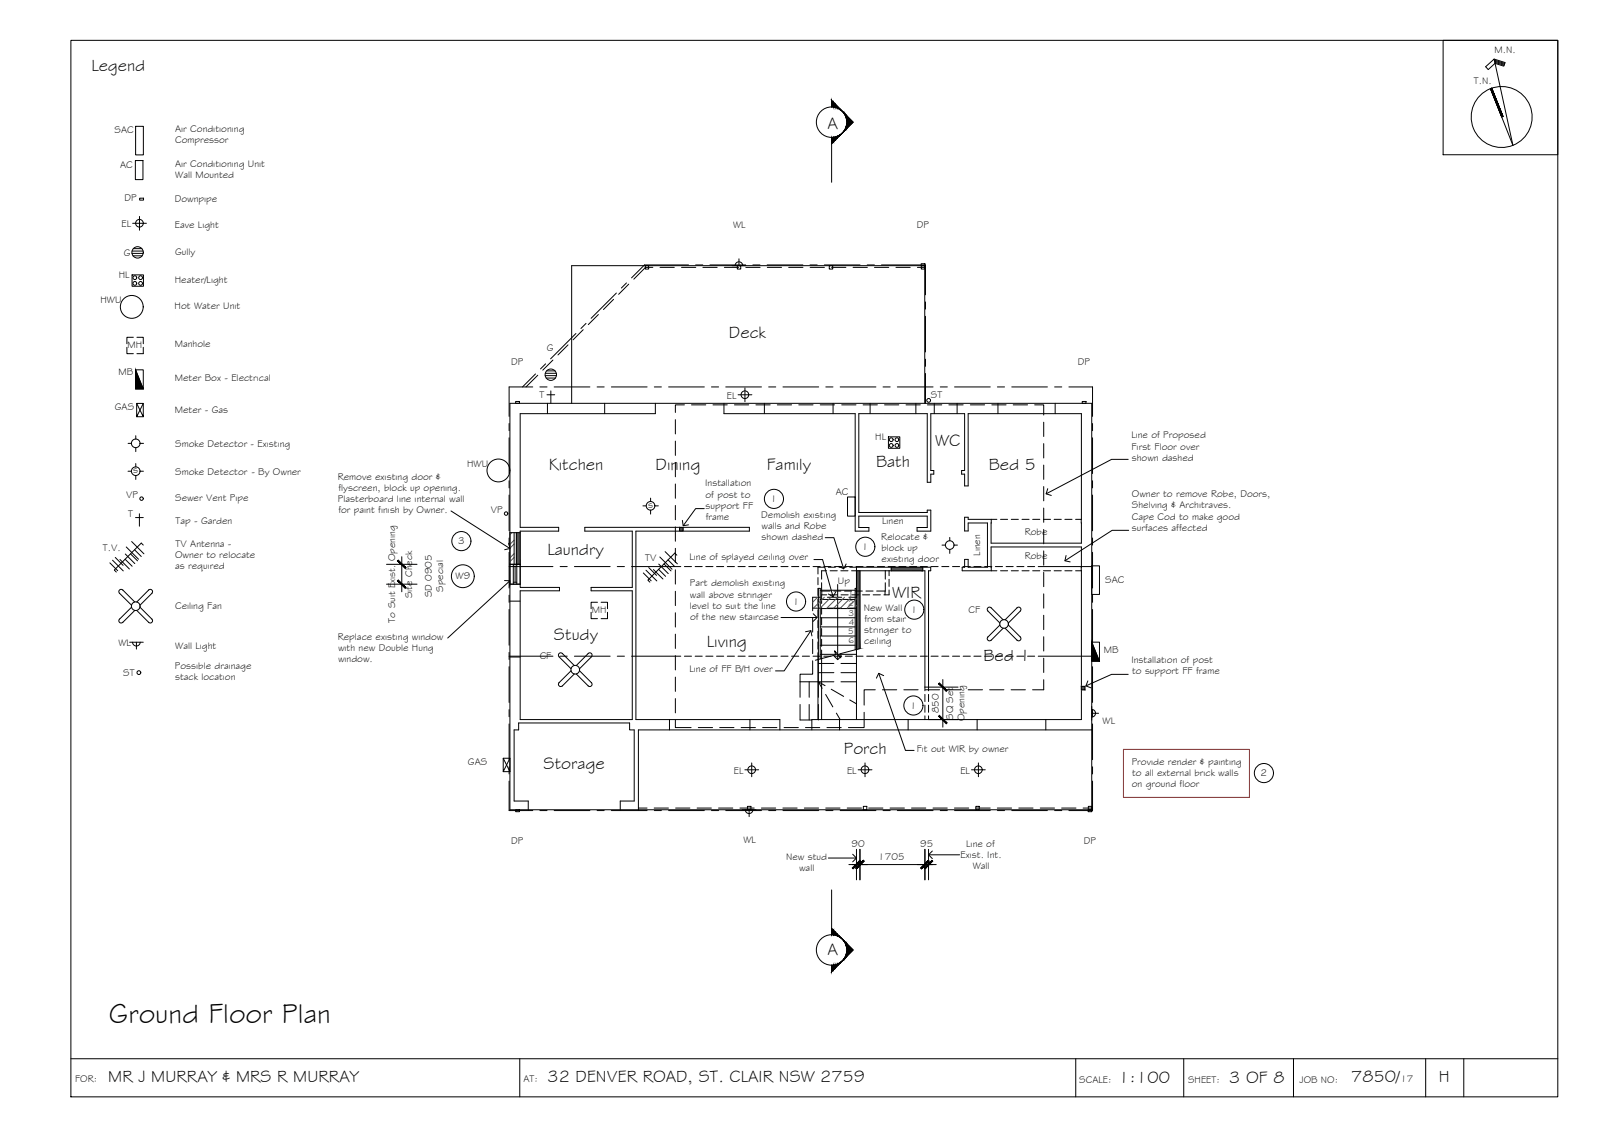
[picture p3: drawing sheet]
<svg xmlns="http://www.w3.org/2000/svg" width="420mm" height="297mm" viewBox="0 0 420 297" stroke-linecap="round" stroke-linejoin="round" font-family="sans-serif">
<!-- layer: BORDER -->
<g fill="none" stroke="#000" stroke-width=".26">
<path d="M18.6 10.6h390v277h-390zM378.5 10.6h30.1v30h-30.1zM391.9 15.5l2.8 .9-.3 .9-2.3-.7-1.8 1.6-.7-.7 2.3-2 4.9 22.6-5.9-14.9M391.9 15.8l2.8 .8M392 16l2.6 .9M392 16.3l2.5 .8M391.3 23.1l2.9 7.5M18.6 277.6h390M136.3 277.6v10M282.1 277.6v10M310.5 277.6v10M339.2 277.6v10"/>
<path d="M373.9 277.6v10M383.9 277.6v10"/>
<circle cx="393.8" cy="30.7" r="8"/>
</g>
<!-- layer: EXISTING -->
<g fill="none" stroke="#000" stroke-width=".26">
<path d="M169.2 69.7h.9v.8h-.9zM193.4 69.7h.9v.8h-.9zM217.5 69.7h.9v.8h-.9zM241.6 69.7h.9v.8h-.9zM242.5 69.7h-92.6v36M242.5 69.7v36M143.6 105.7v2.8M158.6 105.7v2.8M171.9 105.7v2.8h-35.5v29.8h10.1v.9h-10.1v.5h-2.7M189.9 105.7v2.8h34.4v30.7h3.6v-.9h-2.7v-3h18v3h-2.7v.9h3.6v-5.5h-.9v.7h-18v-25.9h18v17.9h.9v-2.1h.8v-.9h-.8v-14.9h8.9v14.9h-.8v.9h.8v3.1h.9v-18.9h29.7v33.9h-23.7l.1-6.2h-6.1v-.6h-.9v3.6h.9v-2.1h5.1v11.6h-5.1v-2h-.9v2h-.6v.9h7.6l-.1-6.2h23.7v45.3h-40.1M200.5 105.7v2.8M218.5 105.7v2.8"/>
<path d="M228.2 105.7v2.8M240.2 105.7v2.8M245 105.7v2.8M251 105.7v2.8M261.7 105.7v2.8M276.7 105.7v2.8M133.7 147.9h2.7v6.1h10.3v.9h-10.3v33.8h29.4v-33.8h-10.8v-.9h10.8v-14.8h-12.4v-.9h43.1v.9h-29.7v49.5h37.7v2.7M133.7 157.6h2.7M133.7 153.2h2.7M224.6 148.7h9.2v.9h-.6M224.6 149.6h7.6M133.7 172.2h2.7"/>
<path d="M214.5 172.9v15.8h-1.6v2.7M215.5 172.6v16.1h27.1M175.6 188.7v2.7M196.7 188.7v2.7M220.2 188.7v2.7M238.2 188.7v2.7M242.6 180.1v-30.5h-.6v-.9h2.1v.9h-.6v30.5M256.3 188.7v2.7M274.3 188.7v2.7M286.3 191.4v20.9h-118.9M286.3 191.4v-85.7h-152.6v106.6h33.7M286.3 191.4h-118.9v20.9"/>
<path d="M138.5 212.3v-2.3h-3.7v-18.6h1.2v-1.9h29.1v1.9h1.2v18.6h-3.6v2.3M196 211.4h.9v.9h-.9zM226.4 211.4h.9v.9h-.9zM255.9 211.4h.9v.9h-.9zM285.4 211.4h.9v.9h-.9z"/>
</g>
<!-- layer: ROOFPLAN EXIST. -->
<g fill="none" stroke="#000" stroke-width=".26">
<path d="M161.7 76.8l-6.7 6.7M164.3 74.2l-1.3 1.3M180.6 69.5h-11.6l-3.4 3.3M182.4 69.5h1.9M186.2 69.5h9.4M197.4 69.5h1.9M201.2 69.5h9.4M212.4 69.5h1.9M216.2 69.5h9.4M227.4 69.5h1.9M231.2 69.5h11.5v7.8M242.7 79.2v1.8"/>
<path d="M140.4 98l-3.4 3.4M143.1 95.4l-1.3 1.3M151.1 87.4l-6.7 6.7M153.7 84.8l-1.3 1.3M242.7 82.9v9.4M242.7 94.2v1.8M242.7 97.9v7.8M133.5 111v1.9M133.5 114.8v9.4M139.7 101.4h-6.2v7.8M141.6 101.4h1.9M145.3 101.4h9.4"/>
<path d="M156.6 101.4h1.9M160.3 101.4h9.4M171.6 101.4h1.9M175.4 101.4h9.3M186.6 101.4h1.9M190.3 101.4h9.4M201.6 101.4h1.9M205.3 101.4h9.4M216.6 101.4h1.9M220.4 101.4h9.3M231.6 101.4h1.9M235.3 101.4h9.4"/>
<path d="M246.6 101.4h1.9M250.3 101.4h9.4M261.6 101.4h1.9M265.4 101.4h9.3M276.6 101.4h1.9M280.3 101.4h6.2v7.8M286.5 111v1.9M286.5 114.8v9.4M133.5 126v1.9M133.5 129.8v9.4M286.5 126v1.9M286.5 129.8v9.4"/>
<path d="M133.5 141v1.9M133.5 144.8v9.4M133.5 156v1.9M133.5 159.8v9.4M133.5 148.5h11.5M146.9 148.5h1.9M150.7 148.5h9.3M161.9 148.5h1.9M165.6 148.5h12.9M179.5 148.5h1.9M182.3 148.5h1.9M185.1 148.5h1.9"/>
<path d="M187.9 148.5h1.9M190.7 148.5h1.9M193.6 148.5h1.8M196.4 148.5h1.9M199.2 148.5h1.8M202 148.5h1.9M204.8 148.5h1.9M207.6 148.5h1.9M210.4 148.5h1.9M213.2 148.5h1.9M216.1 148.5h1.8M218.9 148.5h1.9"/>
<path d="M221.7 148.5h1.8M224.5 148.5h1.9M227.3 148.5h1.9M230.1 148.5h1.9M232.9 148.5h1.9M235.7 148.5h1.9M238.6 148.5h1.8M241.4 148.5h1.8M244.2 148.5h1.8M247 148.5h1.9M249.8 148.5h1.9M252.6 148.5h1.9"/>
<path d="M255.4 148.5h1.9M258.2 148.5h1.9M261.1 148.5h1.8M263.9 148.5h1.8M266.7 148.5h1.8M269.5 148.5h1.9M272.3 148.5h14.2M286.5 141v1.9M286.5 144.8v9.4M286.5 156v1.9M286.5 159.8v9.4M133.5 171v1.9"/>
<path d="M133.5 174.8v9.4M133.5 172h11.5M146.9 172h1.9M150.7 172h9.3M161.9 172h1.9M165.6 172h12.9M179.5 172h1.9M182.3 172h1.9M185.1 172h1.9M187.9 172h1.9M190.7 172h1.9M193.6 172h1.8"/>
<path d="M196.4 172h1.9M199.2 172h1.8M202 172h1.9M204.8 172h1.9M207.6 172h1.9M210.4 172h1.9M213.2 172h1.9M216.1 172h1.8M218.9 172h1.9M221.7 172h1.8M224.5 172h1.9M227.3 172h1.9"/>
<path d="M230.1 172h1.9M232.9 172h1.9M235.7 172h1.9M238.6 172h1.8M241.4 172h1.8M244.2 172h1.8M247 172h1.9M249.8 172h1.9M252.6 172h1.9M255.4 172h1.9M258.2 172h1.9M261.1 172h1.8"/>
<path d="M263.9 172h1.8M266.7 172h1.8M269.5 172h1.9M272.3 172h14.2M286.5 171v1.9M286.5 174.8v9.4M133.5 186v1.9M133.5 189.8v9.4M286.5 186v1.9M286.5 189.8v9.4M133.5 201v1.9M133.5 204.8v7.7h6.2"/>
<path d="M141.6 212.5h1.9M145.3 212.5h9.4M156.6 212.5h1.9M160.3 212.5h9.4M171.6 212.5h1.9M175.4 212.5h9.3M186.6 212.5h1.9M190.3 212.5h9.4M201.6 212.5h1.9M205.3 212.5h9.4M216.6 212.5h1.9M220.4 212.5h9.3"/>
<path d="M231.6 212.5h1.9M235.3 212.5h9.4M246.6 212.5h1.9M250.3 212.5h9.4M261.6 212.5h1.9M265.4 212.5h9.3M276.6 212.5h1.9M286.5 201v1.9M286.5 204.8v7.7h-6.2"/>
</g>
<!-- layer: EXISTING DEMOLISHED -->
<g fill="none" stroke="#000" stroke-width=".26">
<path d="M260 136.2h1.5M262.4 136.2h1.9M265.2 136.2h1.9M268 136.2h1.9M270.8 136.2h1.9M273.6 136.2h1.9M276.5 136.2h1.8M279.3 136.2h1.9M282.1 136.2h1.5M214.5 151.4v1.9M214.5 154.2v1.9M214.5 157v1.9"/>
<path d="M214.5 159.9v1.8M215.5 152.8v2.2h2.2M215.5 159.1v1.9M215.5 155v.9M216.3 148.7h-1.8v1.8M216.8 149.6h-1.3v2.2M216.8 155.9h-1.3v2.3M217.2 148.7h1.9M217.7 149.6h1.9M217.8 155.9h1.9M218.7 155h1.8M220.1 148.7h1.8"/>
<path d="M220.5 149.6h1.9M220.6 155.9h1.8M221.5 155h1.9M222.9 148.7h1.7M223.3 149.6h1.3M223.4 155.9h1.9M224.3 155h1.9M226.2 155.9h1.9M227.1 155h1.9M229 155.9h1.9M232.1 155v.9M232.2 152.8v2.2h-2.3"/>
<path d="M232.2 149.6v2.2M233.2 154.7v1.2h-1.4M233.2 149.6v1.3M233.2 151.9v1.8M260 149.6h1.5M262.4 149.6h1.9M265.2 149.6h1.9M268 149.6h1.9M270.8 149.6h1.9M273.6 149.6h1.9M276.5 149.6h1.8M279.3 149.6h1.9"/>
<path d="M282.1 149.6h1.5M214.5 162.7v1.9M214.5 165.5v1.9M214.5 168.3v1.9M214.5 171.1v1.8M215.5 162v1.8M215.5 164.8v1.9M215.5 167.6v1.9M215.5 170.4v2.2M242.6 180.1v1M242.6 182v1.9M242.6 184.9v1.8"/>
<path d="M242.6 187.7v1M243.5 180.1v1M243.5 182v1.9M243.5 184.9v1.8M243.5 187.7v1"/>
</g>
<!-- layer: HATCH -->
<g fill="#545454" stroke="#545454" stroke-width=".26">
<path d="M224.6 149.6h.9v20.4z"/>
<path d="M224.6 149.6v20.4h.9zM224.6 170h.9l-.9 .3z"/>
<path d="M233.8 148.7l8.2 .9v-.9zM233.8 148.7l8.2 .9h-8.2z"/>
<path d="M135.4 139.7l1 8.2v-8.2zM135.4 139.7l1 8.2h-1z"/>
<path d="M178.2 138.3l.9 .9v-.9zM178.2 138.3l.9 .9h-.9z"/>
<path d="M283.6 180l.9 .8v-.8zM283.6 180l.9 .8h-.9z"/>
</g>
<g fill="none" stroke="#545454" stroke-width=".26">
<path d="M134.2 139.7l-.5 .5M134.8 141.6l-1.1 1.1M134.8 145.2l-1.1 1.1M134.8 142.6l-1.1 1.1M134.8 146.1l-1.1 1.1M214.4 156.6l-1.3 1.3M216.2 156.6l-2.9 2.8M218 156.6l-2.9 2.8M219.7 156.6l-2.8 2.8M221.5 156.6l-2.9 2.8M223.3 156.6l-2.9 2.8M224.6 157l-2.4 2.4"/>
<path d="M224.6 158.8l-.6 .6"/>
</g>
<!-- layer: 0.13 -->
<g fill="none" stroke="#000" stroke-width=".26">
<path d="M160.9 78.5l-2.6 2.6M164.9 74.5l-2.7 2.7M171.2 70.1h-1.9l-3.1 3.1M173.1 70.1h3.8M178.7 70.1h3.8M184.3 70.1h3.8M190 70.1h3.7M195.6 70.1h3.8M201.2 70.1h3.8M206.8 70.1h3.8M212.5 70.1h3.7M218.1 70.1h3.8"/>
<path d="M223.7 70.1h3.8M229.3 70.1h3.8M235 70.1h3.7M240.6 70.1h1.9M141 98.4l-3 3M145 94.4l-2.6 2.6M149 90.4l-2.7 2.7M153 86.4l-2.7 2.7M156.9 82.5l-2.6 2.6M225.6 170l-5.4 1.4 .3 1.1-1.6-1.9 .3 1.1-5.3 1.4M167.4 211.9h2.3M171.6 211.9h3.7"/>
<path d="M177.2 211.9h3.7M182.8 211.9h3.8M188.5 211.9h3.7M194.1 211.9h3.7M199.7 211.9h3.7M205.3 211.9h3.8M211 211.9h3.7M216.6 211.9h3.7M222.2 211.9h3.7M227.8 211.9h3.8M233.4 211.9h3.8M239.1 211.9h3.7"/>
<path d="M244.7 211.9h3.7M250.3 211.9h3.8M255.9 211.9h3.8M261.6 211.9h3.7M267.2 211.9h3.7M272.8 211.9h3.8M278.4 211.9h3.8M284.1 211.9h2.2"/>
</g>
<!-- layer: SERVICES -->
<g fill="none" stroke="#000" stroke-width=".26">
<path d="M35.6 33.1h2v7.5h-2zM34.8 58.5h3.6M35.5 42.1h2v5h-2zM36.6 56.7v3.7M36.6 52h1v.5h-1zM34.6 66.4h3M34.6 72.1h3v2.9h-3zM34.6 65.8h2.9M34.9 67.1h2.4M35 65.2h2.2M192 69.7h3.6M192.8 69.6a1.01 1.01 0 0 1 1-1 1.01 1.01 0 0 1 1 1"/>
<path d="M193.8 67.9v1.8M241.6 69.1h1v.6h-1zM33.3 91.1v1.6h1.7M35 88.4h-1.7v1.7M35.5 97v5h2.1l-2.1-5h2.1v5M35.9 88.4h1.7v1.7M37.6 91.1v1.6h-1.7M143 98.5h3M143 97.9h2.9M143.3 99.1h2.4M143.3 97.2h2.3M33.6 116.2h.9"/>
<path d="M35.6 114.2v.9M35.6 117.4v1M35.8 105.8l1.8 3.5v-3.5M35.8 109.3l1.8-3.5h-1.8v3.5h1.8M36.7 116.2h.9M135.2 105.3h1v.4h-1zM143.5 103.5h2M144.5 102.5v3.2M193.6 103.5h3.6M195.4 101.7v3.6M233 114.5h3v3h-3zM283.8 105.3h1v.4h-1z"/>
<path d="M33.6 123.5h.9M35.5 135.7h2.1M35.6 121.5v.9M35.6 124.7v1M36.6 134.7v3.3M36.7 123.5h.9M168.6 132.6h.9M170.6 130.6v.9M170.6 133.7v1.1M171.8 132.6h.9M222.3 130.3h2v5h-2zM28.8 147.6l2.1 2"/>
<path d="M29.5 146.9l2.8 2.8M30.2 146.1l2.1 2.1M31.3 155.5l3.2 3.2M31.5 146.7l2.4 2.5M32.2 154.7l3.2 3.1M32.2 154.7a.6 .6 0 0 0-.9 0 .6 .6 0 0 0 .1 .9M32.8 146.6l1.9 1.9M32.9 145.2l2.5 2.6M33.1 143.4l3.2 3.2M34.2 145.2l1.9 1.8M34.5 159.2l-3.2 3.1M34.5 142l3.2 3.2"/>
<path d="M35.3 144.1l1.7 1.8M36.7 159.2l3.2 3.1M37.6 142.9l-.6-.5-7 7.1 .5 .5M39 154.7a.6 .6 0 0 1 .8 0 .6 .6 0 0 1 0 .9M39 154.7l-3.1 3.1M39.9 155.5l-3.2 3.2M156.7 157.9h-1.7v1.7M157.7 157.9h1.6v1.7M168.7 150.2l2.1 2.1M169.4 149.5l2.9 2.8M170.1 148.8l2.1 2M171.4 149.3l2.5 2.5"/>
<path d="M172.7 149.3l1.9 1.8M172.8 147.9l2.5 2.5M173 146l3.3 3.2M174.1 147.8l1.9 1.9M174.4 144.6l3.3 3.2M175.2 146.8l1.8 1.7M177.5 145.6l-.5-.6-7.1 7.1 .5 .5M247.1 142.9h.9M249.1 140.9v.9M249.1 144.1v1M250.2 142.9h.9M259.9 159.3l3.2 3.2"/>
<path d="M260 159.4a.6 .6 0 0 0-.9-.1 .6 .6 0 0 0 0 .9M266.7 159.4a.6 .6 0 0 1 .9-.1 .6 .6 0 0 1 0 .9M266.8 159.3l-3.2 3.2M286.3 148.4h2.1v7.4h-2.1zM31.4 162.3a.6 .6 0 0 0-.1 .9 .6 .6 0 0 0 .9-.1M34 168.4h3.6M34.8 168.4a1.01 1.01 0 0 0 1 1 1.01 1.01 0 0 0 1-1M35.4 160l-3.2 3.2M35.8 168.4v1.8M35.9 160l3.1 3.2M39.8 162.3a.6 .6 0 0 1 0 .9 .6 .6 0 0 1-.8-.1M146.6 172.2l3.2 3.1"/>
<path d="M146.7 178.9a.6 .6 0 0 0-.1 .9 .6 .6 0 0 0 .9 0M147.5 171.3l3.1 3.2M147.5 171.3a.6 .6 0 0 0-.9 0 .6 .6 0 0 0 .1 .9M149.8 175.8l-3.2 3.2M150.6 176.7l-3.1 3.1M151.1 176.7l3.2 3.1M152 175.8l3.1 3.2M154.2 171.3a.6 .6 0 0 1 .9 0 .6 .6 0 0 1 0 .9M154.3 171.3l-3.2 3.2M155 160.5v1.7h1.7M155.1 178.9a.6 .6 0 0 1 0 .9 .6 .6 0 0 1-.9 0M155.1 172.2l-3.1 3.1"/>
<path d="M159.3 160.5v1.7h-1.6M259.1 160.2l3.2 3.2M259.1 167a.6 .6 0 0 0 0 .8 .6 .6 0 0 0 .9 0M262.3 163.8l-3.2 3.2M263.1 164.7l-3.2 3.2M263.6 164.7l3.2 3.2M264.4 163.8l3.2 3.2M267.6 167a.6 .6 0 0 1 0 .8 .6 .6 0 0 1-.9 0M267.6 160.2l-3.2 3.2M286.3 168.4v4.9h2l-2-4.9h2.1v4.9M132 198.8l1.7 3.5v-3.5M286.3 186a1.01 1.01 0 0 1 1 1 1.01 1.01 0 0 1-1 1"/>
<path d="M286.3 187h1.8M286.3 185.2v3.6M132 202.3l1.7-3.5h-1.7v3.5h1.7M135.2 212.3h1v.5h-1zM194.7 212.3h3.6M195.4 201.8h3.6M195.5 212.3a1.01 1.01 0 0 0 1 1 1.01 1.01 0 0 0 1-1M196.5 212.3v1.8M197.2 200v3.6M225.1 201.8h3.6M226.9 200v3.6M254.8 201.8h3.6"/>
<path d="M256.6 200v3.6M285.4 212.3h1v.5h-1z"/>
<circle cx="36.6" cy="58.5" r="1.01"/>
<circle cx="35.4" cy="72.8" r=".5"/>
<circle cx="35.4" cy="74.3" r=".5"/>
<circle cx="36.1" cy="66.2" r="1.49"/>
<circle cx="36.9" cy="72.8" r=".5"/>
<circle cx="36.9" cy="74.3" r=".5"/>
<circle cx="34.6" cy="80.5" r="3"/>
<circle cx="144.5" cy="98.2" r="1.49"/>
<circle cx="35.6" cy="116.2" r="1.13"/>
<circle cx="195.4" cy="103.5" r="1.01"/>
<circle cx="233.7" cy="115.3" r=".5"/>
<circle cx="233.7" cy="116.8" r=".5"/>
<circle cx="235.2" cy="115.3" r=".5"/>
<circle cx="235.2" cy="116.8" r=".5"/>
<circle cx="243.6" cy="105" r=".5"/>
<circle cx="35.6" cy="123.5" r="1.13"/>
<circle cx="37.1" cy="130.7" r=".46"/>
<circle cx="130.7" cy="123.3" r="3"/>
<circle cx="132.7" cy="134.6" r=".46"/>
<circle cx="170.6" cy="132.6" r="1.13"/>
<circle cx="35.6" cy="158.9" r="1.13"/>
<circle cx="249.1" cy="142.9" r="1.13"/>
<circle cx="36.4" cy="176.3" r=".5"/>
<circle cx="150.9" cy="175.6" r="1.13"/>
<circle cx="263.3" cy="163.6" r="1.13"/>
<circle cx="197.1" cy="201.8" r="1.01"/>
<circle cx="226.9" cy="201.8" r="1.01"/>
<circle cx="256.6" cy="201.8" r="1.01"/>
</g>
<path d="M35.5 97l2.1 5h-2.1zM286.3 168.4l2 4.9h-2z" fill="#000" stroke="#000" stroke-width=".26"/>
<!-- layer: STAIRS -->
<g fill="none" stroke="#000" stroke-width=".26">
<path d="M213.1 159.4h2M215.1 159.5h9.2M215.1 157.2h9.2M215.1 154.7h9.2M215.1 156.6h-2v3.5M217 159.4h3.8M217 156.6h3.8M222.6 159.4h2M222.6 156.6h2M209.8 178.7v4.1M209.8 178.7h8.9M212.2 178.7v4.1"/>
<path d="M213.1 173.2v3.6h-3.3v1.9M213.1 162v3.7M213.1 167.6v3.8M214.6 176.4h4.1M214.6 173.9h4.1M215.1 172.8v-18.5h-.5v28.5M215.1 171.5h9.5M215.1 169.2h9.2M215.1 166.7h9.2M215.1 164.4h9.2M215.1 162h9.2M216.4 179.8l-1.8-1.1 1 1.8"/>
<path d="M220.6 178.7h4M220.6 176.4h4M220.6 173.9h4M224.3 170.3v-16h.3v34.4M209.8 184.7v4.1h3.1M212.2 184.7v4.1M214.6 184.7v4.1M216.5 182.1l1.9 3.2M218 180.7l3.3 1.9M219.4 187l1 1.7M222.9 183.5l1.7 1"/>
</g>
<!-- layer: SECTION POINT -->
<g fill="#000" stroke="#000" stroke-width=".26">
<path d="M220.5 35.2l.4-.3zM220.5 28.8l.4 .4zM221.3 34.4l-.4 .5zM221.3 29.6l.3 .5zM222.1 30.4l1.7 1.6-1.7 1.7zM220.5 245.8l.4 .4zM220.5 252.2l.4-.3zM220.9 246.2l.4 .5zM221.6 251l-.3 .5zM222.1 247.4l1.7 1.7-1.7 1.6z"/>
<path d="M218.1 26.4l.5 .5v1.2zM218.1 26.4v1.6l.5 .1z"/>
<path d="M218.1 36h.5v1.2zM218.1 36v1.7l.5-.5z"/>
<path d="M218.6 26.9l.5 .5v.8zM218.6 26.9v1.2l.5 .1z"/>
<path d="M218.6 36l.5-.1v.8zM218.6 36v1.2l.5-.5z"/>
<path d="M219.1 27.4l.5 .5v.4zM219.1 27.4v.8l.5 .1z"/>
<path d="M219.1 35.9l.5-.2v.5zM219.1 35.9v.8l.5-.5z"/>
<path d="M219.6 27.9l.5 .7zM219.6 27.9v.4l.5 .3z"/>
<path d="M219.6 35.7l.5-.2v.2zM219.6 35.7v.5l.5-.5z"/>
<path d="M220.1 28.4l.4 .5zM220.1 28.4l.4 .5z"/>
<path d="M220.1 35.5l.4-.3zM220.1 35.5v.2l.4-.4z"/>
<path d="M221.3 29.6l.3 .5zM220.9 29.2l.4 .4z"/>
<path d="M221.6 33.9l-.3 .5zM221.3 34.4l.3-.2z"/>
<path d="M221.6 29.9l.3 .2v.5zM221.6 29.9l.3 .7z"/>
<path d="M221.9 33.4v.5h-.3zM221.6 33.9v.3l.3-.3z"/>
<path d="M221.9 30.1l.1 .2v.9zM221.9 30.1l.1 1.1z"/>
<path d="M222 32.9v.9l-.1-.4zM221.9 33.4v.5l.1-.1z"/>
<path d="M222 30.3l.1 1.4zM222 30.3l.1 1.4z"/>
<path d="M222.1 32.3v1.4zM222 32.9v.9z"/>
<path d="M218.6 253l-.5 1.7 .5-.5zM218.1 253.1l.5-.1-.5 1.7z"/>
<path d="M218.6 243.9l-.5 1.2h.5zM218.1 243.4l.5 .5-.5 1.2z"/>
<path d="M219.1 252.9l-.5 1.3 .5-.5zM218.6 253l.5-.1-.5 1.3z"/>
<path d="M219.1 244.4l-.5 .7 .5 .1zM218.6 243.9l.5 .5-.5 .7z"/>
<path d="M219.6 252.8l-.5 .9 .5-.5zM219.1 252.9l.5-.1-.5 .9z"/>
<path d="M219.1 245.2l.5 .2v-.5zM219.1 244.4l.5 .5-.5 .3z"/>
<path d="M220.1 252.5l-.5 .7zM219.6 252.8l.5-.3-.5 .7z"/>
<path d="M219.6 245.4l.5 .2v-.2zM219.6 244.9l.5 .5h-.5z"/>
<path d="M220.5 252.2l-.4 .5zM220.1 252.5l.4-.3-.4 .5z"/>
<path d="M220.1 245.6l.4 .3zM220.1 245.4l.4 .4-.4-.2z"/>
<path d="M221.6 251l-.3 .5zM221.3 251.5l-.4 .4z"/>
<path d="M221.3 246.7l.3 .4zM221.3 246.6l.3 .3z"/>
<path d="M221.9 250.5l-.3 .7 .3-.2zM221.9 250.5l-.3 .7z"/>
<path d="M221.6 247.1l.3 .6v-.5zM221.6 246.9l.3 .3-.3-.1z"/>
<path d="M222 249.9l-.1 1.1 .1-.2zM222 249.9l-.1 1.1z"/>
<path d="M222 247.3l-.1 .4 .1 .5zM221.9 247.2l.1 .1-.1 .4z"/>
<path d="M222.1 249.3l-.1 1.5zM222.1 249.3l-.1 1.5z"/>
<path d="M222.1 247.4v1.4zM222 247.3v.9z"/>
</g>
<g fill="none" stroke="#000" stroke-width=".26">
<path d="M218.1 28v-1.6l5.7 5.6-5.7 5.7M218.1 36v11.8M218.1 233.3v11.8M218.1 243.4l5.7 5.7-5.7 5.6v-1.6"/>
<circle cx="218.1" cy="32" r="4"/>
<circle cx="218.1" cy="249.1" r="4"/>
</g>
<!-- layer: NEWWORK -->
<g fill="none" stroke="#000" stroke-width=".26">
<path d="M177.1 110v3.8M177.1 115.6v3.8M179.5 106.1h-2.4v2M181.4 106.1h3.7M187 106.1h3.7M192.6 106.1h3.8M198.3 106.1h3.7M203.9 106.1h3.7M209.5 106.1h3.7M215.1 106.1h3.8M220.8 106.1h3.7M226.4 106.1h3.7"/>
<path d="M232 106.1h3.7M237.6 106.1h3.8M243.2 106.1h3.8M248.9 106.1h3.7M254.5 106.1h3.7M260.1 106.1h3.8M265.7 106.1h3.8M271.4 106.1h2.3v2.7M273.7 110.7v3.7M273.7 116.3v3.8M133.7 139.7v8.2h2.7v-8.2M134.8 139.7v8.2"/>
<path d="M135.4 139.7v8.2M177.1 121.3v3.7M177.1 126.9v3.7M177.1 132.5v3.8M177.1 138.1v3.8M178.2 138.3h.9v.9h-.9zM273.7 121.9v3.8M273.7 127.6v3.7M273.7 133.2v3.7M273.7 138.8v3.8M133.7 153.2h2.7M177.1 143.8v3.7"/>
<path d="M177.1 149.4v3.7M177.1 155v3.8M224.6 148.7v21.6M225.5 149.6v20.4M232.2 149.6h1M233.8 149.6h8.2M233.8 148.7h8.2M273.7 144.4v3.8M273.7 150.1v3.7M273.7 155.7v3.7M177.1 160.6v3.8M177.1 166.3v3.7"/>
<path d="M177.1 171.9v3.7M177.1 177.5v3.8M273.7 161.3v3.8M273.7 166.9v3.8M273.7 172.6v3.7M273.7 178.2v2.6h-2.9M283.6 180h.9v.8h-.9zM177.1 188.8v1.9h4.2M177.1 183.1v3.8M183.1 190.7h3.8M188.8 190.7h3.7M194.4 190.7h3.7"/>
<path d="M200 190.7h3.8M205.6 190.7h3.8M211.3 190.7h3.7M214.5 188.7h1M216.9 190.7h3.7M226.6 186.7v4h-4.1M229.6 180.8h-3v4.1M231.4 180.8h3.8M237.1 180.8h3.7M242.6 180.1h.9M242.6 188.7h.9M242.7 180.8h3.7"/>
<path d="M248.3 180.8h3.8M253.9 180.8h3.8M259.6 180.8h3.7M265.2 180.8h3.7"/>
</g>
<!-- layer: 0 -->
<g fill="none" stroke="#000" stroke-width=".26">
<path d="M118.3 134l15.4 9.8M179 136.4l.2 1.4 1.4-.2M184.7 133.3h-2.3l-3.2 4.5M274.8 128.1l-.4 1.4 1.3 .4M295.9 120.4h-4.4l-17.1 9.1M296 139h-4.3l-12.4 8M132.3 152.2l1.4 .1v1.4M133.4 142.4l.3 1.4-1.3 .3M133.7 152.3l-16.3 15M213.5 146.7h2.2l2.8 9.7M216.4 141h2.3l2.6 8.1M219.2 155.2l-.7 1.2-1.2-.7"/>
<path d="M219.7 153.2v19.7M221.9 147.9l-.6 1.2-1.3-.6M279.6 145.6l-.3 1.4 1.4 .3M204.8 161.9h9.5M211.3 165.6l1.4-.3 .2 1.4M212.7 165.3l-7 10.6h-2.3M213.3 160.9l1 1-1 1M218.7 172l1 .9 1-.9M230.5 176.5l7 20.2h2.2M231.8 177.1l-1.3-.6-.6 1.3M285.3 178.5l-.5 1.3 1.3 .5M295.9 176.8h-4.4l-6.7 3"/>
<path d="M217.2 225h7.4M223.6 224l1 1-1 .9M243.5 224.1h8.2M244.5 223.1l-1 1 1 1"/>
</g>
<!-- layer: BORDER -->
<g fill="#000" stroke="#000" stroke-width=".26">
<path d="M390.9 23.2l3 7.5zM390.9 23.2l.3-.1 2.7 7.6z"/>
<path d="M391.2 23.1l2.7 7.6 .3-.1zM391.2 23.1l3 7.5z"/>
</g>
<!-- layer: DIMENSION -->
<path d="M101.4 153.2h8M101.4 147.9h8M105.4 146v9.1M247.3 178.2v12.4M243.5 180.1h7.8M243.5 188.7h7.8M222.6 226.7h22.9M224.6 222.7v8M225.5 222.7v8M242.6 222.7v8M243.5 222.7v8" fill="none" stroke="#000" stroke-width=".26"/>
<!-- layer: 0 -->
<g fill="#000" stroke="#000" stroke-width=".26">
<path d="M104.5 146.8l-.2 .3 2.2 1.7zM104.3 147.1l2.2 1.7-.2 .2z"/>
<path d="M104.3 152.3l2 2 .2-.3zM104.5 152.1l2 1.9-2.2-1.7z"/>
<path d="M246.4 179l-.2 .3 2.2 1.8zM246.2 179.3l2.2 1.8-.2 .2z"/>
<path d="M246.2 187.8l2 2 .2-.3zM246.2 187.8l.2-.2 2 1.9z"/>
<path d="M223.5 227.6l.2 .2 1.8-2.2zM225.5 225.6l.2 .2-2 2z"/>
<path d="M226.4 225.6l-1.8 2.2 2-2zM224.4 227.6l2-2-1.8 2.2z"/>
<path d="M226.4 225.6l-1.8 2.2 2-2zM224.4 227.6l2-2-1.8 2.2z"/>
<path d="M241.5 227.6l.2 .2 1.8-2.2zM243.5 225.6l.2 .2-2 2z"/>
<path d="M241.5 227.6l.2 .2 1.8-2.2zM243.5 225.6l.2 .2-2 2z"/>
<path d="M244.4 225.6l-1.8 2.2 2-2zM244.4 225.6l-1.8 2.2-.2-.2z"/>
</g>
<!-- layer: HATCH -->
<path d="M294.6 196.5h33.1v12.6h-33.1z" fill="none" stroke="#f00" stroke-width=".26"/>
<!-- layer: WINDOWS -->
<g fill="none" stroke="#000" stroke-width=".26">
<path d="M133.7 147.9v5.3M134.6 147.9v5.3M134.6 152.6h.9M134.6 148.5h.9M135.1 148.5v4.1M135.5 147.9v5.3M136.4 147.9v5.3"/>
<circle cx="121.4" cy="151.1" r="3"/>
</g>
<!-- layer: TEXT -->
<g fill="none" stroke="#000" stroke-width=".26">
<circle cx="203" cy="130.8" r="2.51"/>
<circle cx="121" cy="141.9" r="2.51"/>
<circle cx="208.8" cy="157.7" r="2.51"/>
<circle cx="226.9" cy="143.3" r="2.51"/>
<circle cx="239.8" cy="159.8" r="2.51"/>
<circle cx="239.6" cy="185" r="2.51"/>
<circle cx="331.5" cy="202.7" r="2.51"/>
</g>
<text font-size="7.5" x="28.6" y="268.1">Ground Floor Plan</text>
<g font-size="4.5">
<text x="24" y="18.6">Legend</text>
<text x="217" y="33.7">A</text>
<text x="191.2" y="88.7">Deck</text>
<text x="245.3" y="116.9">WC</text>
<text x="143.9" y="123.3">Kitchen</text>
<text x="171.9" y="123.3">Dining</text>
<text x="201.1" y="123.3">Family</text>
<text x="229.8" y="122.4">Bath</text>
<text x="259.3" y="123.3">Bed 5</text>
<text x="143.6" y="145.5">Laundry</text>
<text x="234" y="156.7">WIR</text>
<text x="145.3" y="167.7">Study</text>
<text x="185.3" y="169.6">Living</text>
<text x="257.9" y="173.3">Bed 1</text>
<text x="221.3" y="197.6">Porch</text>
<text x="142.5" y="201.7">Storage</text>
<text x="217" y="250.5">A</text>
<text x="28.4" y="283.6">MR J MURRAY &amp; MRS R MURRAY</text>
<text x="143.6" y="283.6">32 DENVER ROAD, ST. CLAIR NSW 2759</text>
<text x="293.3" y="283.9">1:100</text>
<text x="322.3" y="283.9">3 OF 8</text>
<text x="354.4" y="283.8">7850/</text>
<text x="377.3" y="283.7">H</text>
</g>
<g font-size="2.6">
<text x="392" y="13.9">M.N.</text>
<text x="386.6" y="22">T.N.</text>
<text x="30.1" y="34.9">SAC</text>
<text x="45.9" y="34.5">Air Conditioning</text>
<text x="45.9" y="37.4">Compressor</text>
<text x="31.5" y="44">AC</text>
<text x="45.9" y="43.7">Air Conditioning Unit</text>
<text x="46" y="46.6">Wall Mounted</text>
<text x="32.6" y="52.7">DP</text>
<text x="45.8" y="53">Downpipe</text>
<text x="31.9" y="59.5">EL</text>
<text x="45.9" y="59.8">Eave Light</text>
<text x="192.3" y="59.7">WL</text>
<text x="240.4" y="59.7">DP</text>
<text x="32.5" y="67">G</text>
<text x="45.9" y="66.9">Gully</text>
<text x="31.1" y="72.8">HL</text>
<text x="45.8" y="74.2">Heater/Light</text>
<text x="26.3" y="79.5">HWU</text>
<text x="45.8" y="81">Hot Water Unit</text>
<text x="33.4" y="91.3">MH</text>
<text x="45.8" y="91">Manhole</text>
<text x="134.1" y="95.8">DP</text>
<text x="143.5" y="92">G</text>
<text x="282.7" y="95.8">DP</text>
<text x="31" y="98.2">MB</text>
<text x="45.8" y="99.8">Meter Box - Electrical</text>
<text x="30.1" y="107.5">GAS</text>
<text x="141.5" y="104.4">T</text>
<text x="190.7" y="104.5">EL</text>
<text x="244.2" y="104.3">ST</text>
<text x="45.8" y="108.2">Meter - Gas</text>
<text x="45.9" y="117.1">Smoke Detector - Existing</text>
<text x="229.5" y="115.3">HL</text>
<text x="296.7" y="114.9">Line of Proposed</text>
<text x="296.7" y="117.9">First Floor over</text>
<text x="34.9" y="124.1">s</text>
<text x="46" y="124.5">Smoke Detector - By Owner</text>
<text x="88.6" y="125.8">Remove existing door &amp;</text>
<text x="122.5" y="122.3">HWU</text>
<text x="296.8" y="120.8">shown dashed</text>
<text x="33.1" y="130.6">VP</text>
<text x="45.9" y="131.4">Sewer Vent Pipe</text>
<text x="88.6" y="131.6">Plasterboard line internal wall</text>
<text x="88.7" y="128.7">flyscreen, block up opening.</text>
<text x="184.9" y="127.5">Installation</text>
<text x="185" y="130.4">of post to</text>
<text x="202.1" y="131.6">1</text>
<text x="219.2" y="129.8">AC</text>
<text x="296.8" y="130.3">Owner to remove Robe, Doors,</text>
<text x="33.6" y="135.7">T</text>
<text x="46" y="137.3">Tap - Garden</text>
<text x="88.7" y="134.5">for paint finish by Owner.</text>
<text x="128.7" y="134.5">VP</text>
<text x="170" y="133.2">s</text>
<text x="185" y="133.4">support FF</text>
<text x="185.1" y="136.3">frame</text>
<text x="199.7" y="135.7">Demolish existing</text>
<text x="231.4" y="137.4">Linen</text>
<text x="296.8" y="136.2">Cape Cod to make good</text>
<text x="296.9" y="133.3">Shelving &amp; Architraves.</text>
<text x="46" y="143.4">TV Antenna -</text>
<text x="120.1" y="142.7">3</text>
<text x="199.7" y="138.7">walls and Robe</text>
<text x="199.7" y="141.6">shown dashed</text>
<text x="231.1" y="141.6">Relocate &amp;</text>
<text x="268.8" y="140.3">Robe</text>
<text x="296.8" y="139.1">surfaces affected</text>
<text x="27" y="144.6">T.V.</text>
<text x="45.9" y="146.4">Owner to relocate</text>
<text x="46" y="149.3">as required</text>
<text x="169.2" y="147.2">TV</text>
<text x="180.8" y="146.8">Line of splayed ceiling over</text>
<text x="226.1" y="144.2">1</text>
<text x="231.2" y="144.5">block up</text>
<text x="231.2" y="147.4">existing door</text>
<text x="257" y="145.7" transform="rotate(-90 257 145.7)">Linen</text>
<text x="268.8" y="146.6">Robe</text>
<text x="116.2" y="155.1" transform="rotate(-90 116.2 155.1)">Special</text>
<text x="119.5" y="151.9">W9</text>
<text x="180.9" y="153.7">Part demolish existing</text>
<text x="219.8" y="153">Up</text>
<text x="289.9" y="152.8">SAC</text>
<text x="45.9" y="159.8">Ceiling Fan</text>
<text x="108.1" y="156.8" transform="rotate(-90 108.1 156.8)">Site Check</text>
<text x="113.2" y="156.6" transform="rotate(-90 113.2 156.6)">SD 0905</text>
<text x="155.2" y="160.8">MH</text>
<text x="180.9" y="159.6">level to suit the line</text>
<text x="181" y="156.6">wall above stringer</text>
<text x="207.9" y="158.6">1</text>
<text x="226.6" y="160.1">New Wall</text>
<text x="238.9" y="160.7">1</text>
<text x="254" y="160.7">CF</text>
<text x="88.6" y="167.8">Replace existing window</text>
<text x="103.7" y="163.2" transform="rotate(-90 103.7 163.2)">To Suit Exist. Opening</text>
<text x="181" y="162.5">of the new staircase</text>
<text x="226.7" y="166">stringer to</text>
<text x="226.7" y="163">from stair</text>
<text x="31.1" y="169.3">WL</text>
<text x="46" y="170">Wall Light</text>
<text x="88.7" y="170.7">with new Double Hung</text>
<text x="88.7" y="173.7">window.</text>
<text x="141.5" y="172.7">CF</text>
<text x="226.7" y="168.9">ceiling</text>
<text x="289.5" y="171.3">MB</text>
<text x="296.7" y="173.8">Installation of post</text>
<text x="32.3" y="177.3">ST</text>
<text x="45.9" y="175.5">Possible drainage</text>
<text x="45.9" y="178.4">stack location</text>
<text x="180.8" y="176.2">Line of FF B/H over</text>
<text x="296.9" y="176.7">to support FF frame</text>
<text x="238.7" y="185.8">1</text>
<text x="246.2" y="187" transform="rotate(-90 246.2 187)">850</text>
<text x="250" y="188.8" transform="rotate(-90 250 188.8)">SQ Set</text>
<text x="253" y="189.1" transform="rotate(-90 253 189.1)">Opening</text>
<text x="289.2" y="189.8">WL</text>
<text x="240.4" y="197">Fit out WIR by owner</text>
<text x="122.7" y="200.5">GAS</text>
<text x="192.4" y="202.8">EL</text>
<text x="222.2" y="202.8">EL</text>
<text x="251.9" y="202.8">EL</text>
<text x="296.8" y="200.6">Provide render &amp; painting</text>
<text x="296.9" y="203.5">to all external brick walls</text>
<text x="330.6" y="203.5">2</text>
<text x="296.8" y="206.4">on ground floor</text>
<text x="134.1" y="221.2">DP</text>
<text x="195" y="221.1">WL</text>
<text x="253.4" y="222">Line of</text>
<text x="284.3" y="221.2">DP</text>
<text x="206.2" y="225.5">New stud</text>
<text x="223.3" y="222.1">90</text>
<text x="230.3" y="225.5">1705</text>
<text x="241.4" y="222.1">95</text>
<text x="251.9" y="224.9">Exist. Int.</text>
<text x="255.1" y="227.8">Wall</text>
<text x="209.6" y="228.4">wall</text>
<text x="19.7" y="283.8">FOR:</text>
<text x="137.3" y="283.6">AT:</text>
<text x="283" y="283.9">SCALE:</text>
<text x="311.6" y="283.9">SHEET:</text>
<text x="340.8" y="283.9">JOB NO:</text>
<text x="367.3" y="283.8">17</text>
</g>
<g font-size="2.2">
<text x="222.4" y="159">2</text>
<text x="222.5" y="156.6">1</text>
<text x="222.5" y="161.4">3</text>
<text x="222.5" y="166.2">5</text>
<text x="222.6" y="163.8">4</text>
<text x="222.5" y="168.6">6</text>
</g>
</svg>
